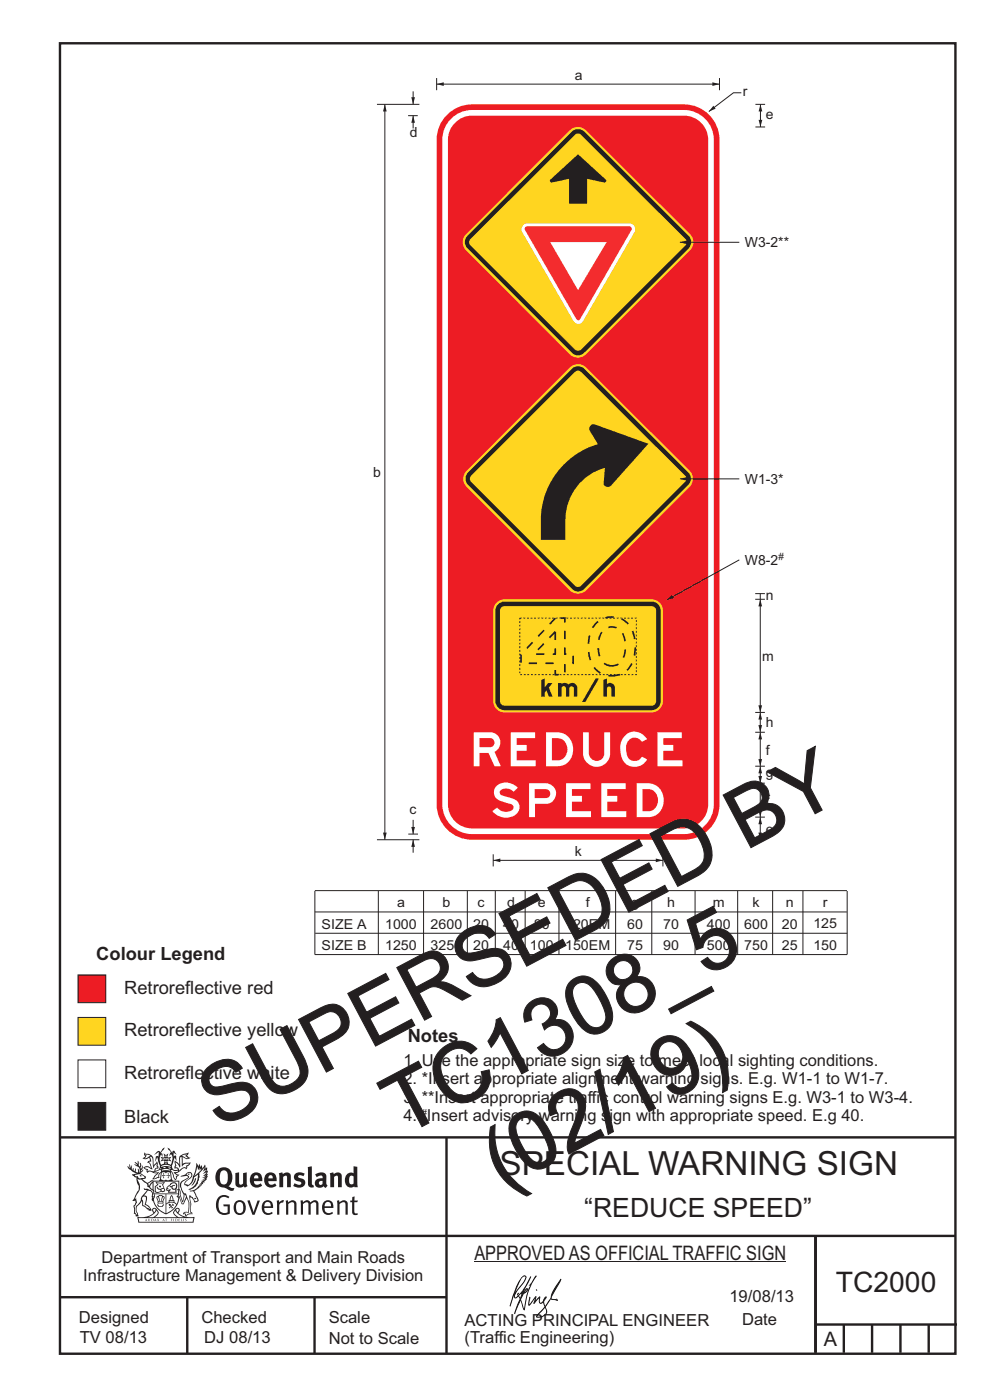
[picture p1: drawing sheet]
<svg xmlns="http://www.w3.org/2000/svg" width="210mm" height="297mm" viewBox="0 0 210 297" stroke-linecap="round" stroke-linejoin="round" font-family="sans-serif">
<g fill="none" stroke="#231f20" stroke-width=".51">
<path d="M12.7 9.2h190v278h-190zM12.7 241.3h190M94.7 241.4v45.8M12.7 275.2h82M12.7 262.2h190.1M39.7 275.2v12M66.7 275.2v12M173 262.1v24.9M173 281h30M179 281v6M185 281v6M191 281v6"/>
<path d="M197 281v6"/>
</g>
<path d="M100.6 267.7h66.2" fill="none" stroke="#231f20" stroke-width=".21"/>
<g fill="#231f20">
<path d="M47 248.4a2.55 2.55 0 0 0 0 2.7l.3 .2a.81 .81 0 0 0 1-1v-.5a1.04 1.04 0 0 0-1.1-1.5zM46.3 248.1a1.82 1.82 0 0 1 2.1-.2 1.82 1.82 0 0 1 .9 1.8 2.29 2.29 0 0 1-.8 2l.7 .3h.5l-.2 .6a2.87 2.87 0 0 1-2-.7 2.12 2.12 0 0 1-1.7-3.1z" fill-rule="evenodd"/>
<path d="M49.9 248.9l.8-.2v2a.46 .46 0 0 0 .3 .6 .46 .46 0 0 0 .6-.3v-2.1l.7-.2v2.4l.2 .5-.5 .3-.3-.3a1.02 1.02 0 0 1-1.2 .3 1.02 1.02 0 0 1-.6-1.1z" fill-rule="evenodd"/>
<path d="M54 249.5l-.1 .5h.9a.49 .49 0 0 0-.2-.6 .49 .49 0 0 0-.6 .1zM53.4 249.1a1.34 1.34 0 0 1 1.6-.2 1.34 1.34 0 0 1 .6 1.5v.2h-1.7a.77 .77 0 0 0 .5 .8 .77 .77 0 0 0 .9-.4l.3 .5a1.59 1.59 0 0 1-2 .2 1.59 1.59 0 0 1-.5-2.1z" fill-rule="evenodd"/>
<path d="M57 249.5l-.1 .5h1a.49 .49 0 0 0-.2-.6 .49 .49 0 0 0-.7 .1zM56.4 249.1a1.34 1.34 0 0 1 1.6-.2 1.34 1.34 0 0 1 .7 1.5v.2h-1.8a.77 .77 0 0 0 .5 .8 .77 .77 0 0 0 .9-.4l.4 .5a1.59 1.59 0 0 1-2.1 .2 1.59 1.59 0 0 1-.5-2.1z" fill-rule="evenodd"/>
<path d="M59.2 248.9l.7-.2 .1 .4a.95 .95 0 0 1 1-.3 .95 .95 0 0 1 .7 .8v2.3h-.8v-2.3a.46 .46 0 0 0-.8 .1v2.2h-.8z" fill-rule="evenodd"/>
<path d="M62.6 249.1a1.75 1.75 0 0 1 2-.1l-.2 .5-.6-.2a.43 .43 0 0 0-.6 .3l.4 .3a1.04 1.04 0 0 1 1.2 1.1 1.04 1.04 0 0 1-1.4 1l-1.2-.4 .3-.6 1 .4 .4-.4a.88 .88 0 0 0-1-.5l-.4-.2-.1-.4z" fill-rule="evenodd"/>
<path d="M65.3 247.6l.8-.2 .1 3.8 .3 .2 .1 .4a.88 .88 0 0 1-1 0 .88 .88 0 0 1-.3-1z" fill-rule="evenodd"/>
<path d="M67.8 250.6a.43 .43 0 0 0-.1 .7 .43 .43 0 0 0 .7-.1v-.7zM66.8 249.1a1.7 1.7 0 0 1 2.4 .1v1.9l.3 .4-.4 .5-.5-.4a1.03 1.03 0 0 1-1.7-.1 1.03 1.03 0 0 1 .8-1.5h.7v-.4a.8 .8 0 0 0-1.2 .1z" fill-rule="evenodd"/>
<path d="M70 248.9l.7-.2 .1 .4a.95 .95 0 0 1 1-.3 .95 .95 0 0 1 .7 .8v2.3h-.8v-2.3a.46 .46 0 0 0-.8 .1v2.2h-.8z" fill-rule="evenodd"/>
<path d="M74.3 249.5a1.48 1.48 0 0 0 0 1.7h.5l.2-.1v-1.5l-.3-.2zM75 247.4l.8 .1 .1 4.4h-.7l-.1-.2a1.26 1.26 0 0 1-1.4 0 1.26 1.26 0 0 1-.5-1.3 1.29 1.29 0 0 1 .4-1.4 1.29 1.29 0 0 1 1.4-.1z" fill-rule="evenodd"/>
<path d="M46.4 253.9a1.72 1.72 0 0 1 2.3 0l-.3 .3a1.24 1.24 0 0 0-1.4-.2 1.24 1.24 0 0 0-.6 1.4 1.49 1.49 0 0 0 1.2 1.9l.7-.1v-1.3h-.8l-.1-.4h1.3v1.9a1.93 1.93 0 0 1-2.2 0 1.93 1.93 0 0 1-.7-2.2l.2-.8z" fill-rule="evenodd"/>
<path d="M50.4 255.1a1.65 1.65 0 0 0 .2 2.2 .99 .99 0 0 0 1-1.4 .78 .78 0 0 0-.4-.8 .78 .78 0 0 0-.8 0zM50 254.9a1.33 1.33 0 0 1 1.6-.1 1.33 1.33 0 0 1 .5 1.4 1.31 1.31 0 0 1-1.3 1.6 1.31 1.31 0 0 1-1.2-1.6v-.6z" fill-rule="evenodd"/>
<path d="M52.5 254.7l.4-.1 .9 2.6 .8-2.5h.5l-1.1 3h-.5z" fill-rule="evenodd"/>
<path d="M56.3 255.2l-.2 .7h1.3a.7 .7 0 0 0-.3-.8 .7 .7 0 0 0-.8 .1zM55.9 255a1.22 1.22 0 0 1 1.5-.2 1.22 1.22 0 0 1 .5 1.5h-1.8a.93 .93 0 0 0 .5 1 .93 .93 0 0 0 1.1-.2l.2 .3a1.43 1.43 0 0 1-1.8 .1 1.43 1.43 0 0 1-.6-1.7z" fill-rule="evenodd"/>
<path d="M58.7 254.7l.4-.1 .1 .5 .4-.4 .6-.1-.2 .5a.66 .66 0 0 0-.8 .7v1.9h-.4z" fill-rule="evenodd"/>
<path d="M60.6 254.7l.4-.1 .1 .5a.94 .94 0 0 1 1-.5 .94 .94 0 0 1 .8 .8v2.3h-.5l-.1-2.5a.81 .81 0 0 0-1.2 .3v2.2h-.4z" fill-rule="evenodd"/>
<path d="M63.7 254.7l.5-.1 .1 .5 .4-.3a.78 .78 0 0 1 1.1 .3 .9 .9 0 0 1 1-.5 .9 .9 0 0 1 .8 .8v2.3h-.5l-.1-2.5a.67 .67 0 0 0-1.1 .3v2.2h-.5v-2.4l-.4-.3-.7 .4v2.3h-.5z" fill-rule="evenodd"/>
<path d="M69 255.2l-.1 .7h1.3a.7 .7 0 0 0-.3-.8 .7 .7 0 0 0-.9 .1zM68.7 255a1.22 1.22 0 0 1 1.5-.2 1.22 1.22 0 0 1 .5 1.5h-1.8a.93 .93 0 0 0 .4 1 .93 .93 0 0 0 1.2-.2l.1 .3a1.44 1.44 0 0 1-1.7 .1 1.44 1.44 0 0 1-.6-1.7z" fill-rule="evenodd"/>
<path d="M71.4 254.7l.5-.1 .1 .5a.94 .94 0 0 1 1-.5 .94 .94 0 0 1 .8 .8v2.3h-.5l-.1-2.5a.81 .81 0 0 0-1.2 .3v2.2h-.4z" fill-rule="evenodd"/>
<path d="M74.7 253.9l.5-.1v.9h.7l-.1 .3h-.6v2.2l.1 .2h.5l.1 .3a.75 .75 0 0 1-1.2-.6v-2.1h-.4v-.3h.4z" fill-rule="evenodd"/>
<path d="M30.8 244.9l1.1 .3-.9 .5h-.4l.6-.5zM31.8 245.4h.2a2.44 2.44 0 0 1 .4 1.9l.1 .5 .7-1-.1 .6 .3 .3a.57 .57 0 0 0-.6 .7l-1-.1-.5 .2 .2-.5-.8-.3 .7-.1 .9 .5 .1-.1-.6-1.3-.2-.2h.5zM30.7 244.4l-.1 .5 .2 .4-.6 .4a1.04 1.04 0 0 0 1.4-.1l.2 .6-.3 .1-.2 .4a.94 .94 0 0 1 .8 1.1l-.2-.1a1.16 1.16 0 0 0-1.5-.1l.3 .4 .4 .2 .1 .5 .2 .1 .1-.2a.94 .94 0 0 1 1.1 .2l.8 .1-1.2 1.2a1.13 1.13 0 0 0 1.2-.2l.4-.1-.1-.4 .5-.8a.83 .83 0 0 0-.6 1.1l-.3-.1-.7 .4 1.1-1.4-.5 .1-.5-.1 1.3-.5-.1-.1-.9 .4v-.3l.2-.2 .3 .1 .1-.3-.2-.4v-.6l-.1-.4-.7 1v-.7a1.42 1.42 0 0 0-1.6-1.8z" fill-rule="evenodd"/>
<path d="M38.5 245.2l.5-.2 .7-.1-.6 .3 .8 .5h-.3zM38.3 245.5l.2-.1 .1 2a1.69 1.69 0 0 1 1.6-.6l-.8 .5 .1 .5a1.1 1.1 0 0 0-1.5 .6l-.1-.5-.2-.2h-.5l.3-.4-.3-.7a1.42 1.42 0 0 1 .8 1.1l.2-.1zM37.1 246.2l.1 1-.2 .3 .1 .4h.5l.1 .2a.96 .96 0 0 1-1.1-.1l-.1 .1a1.06 1.06 0 0 0 1.3 .2v.1a.72 .72 0 0 1-1 .2l.3 .5 .6 .2-.4 .2-.1 .6-.2-.3-.4-1.1-.4-.4 .4 .9a1.54 1.54 0 0 0 .7 1.2l.2-.3a.58 .58 0 0 1 .4-.8l.2-.1h-.3l-.5-.3 .9-.5a.93 .93 0 0 1 1.2-.5v.2l.2-.2 .1-.5a.99 .99 0 0 0 .7-.8l-1.3 .1-.3 .2-.1-1.4 .9 .4 .9-.3h-.4l-.5-.4 .4-.7-.6 .2a1.46 1.46 0 0 0-1.4 2.1v.4l-.2-.4z" fill-rule="evenodd"/>
<path d="M35.6 248.9l.2 .1-.1 .3 .4 .1h-.4v.6l-.1-.6h-.3l.3-.1z" fill-rule="evenodd"/>
<path d="M34.6 248.9l.2 .1v.3l.3 .1h-.3l-.1 .6v-.6h-.4l.4-.1z" fill-rule="evenodd"/>
<path d="M34.3 248.8a.57 .57 0 0 1 .9 .2 .57 .57 0 0 1 .9-.2l.2 1.4h-.2a.57 .57 0 0 1-.9 0 .69 .69 0 0 1-1.1 0zM34.2 248.1l-.3 2.1-.2 .4h3l-.2-.4-.3-2.1h-.2v.2l-.8-.1-.8 .1v-.2z" fill-rule="evenodd"/>
<path d="M34.2 252.4a.3 .3 0 0 0 .6 0 .3 .3 0 0 0-.6 0zM33.3 250.9l.3 .3-.3 .4a.79 .79 0 0 0 0 1.3l.8-.2-.1-.3a.55 .55 0 0 1-.7-.6l.1-.1 .2 .3 .3 .2 .8-.2-.4-.7 .4-.4-.7 .2zM33 250.7l1.1 .2 .9-.2-.4 .6 .4 1.2a.56 .56 0 0 1-.8 .3l-.2 .1a.73 .73 0 0 1-.9 .1 .73 .73 0 0 1-.3-1v-.4l.6-.4z" fill-rule="evenodd"/>
<path d="M35.6 251.8l.7-.4a.58 .58 0 0 1 1-.1 .58 .58 0 0 1-.4 .9l-.3-.3a.43 .43 0 0 1 .6-.4 .57 .57 0 0 0-.8 .2l-.2-.1-.3 .1 .4 .2a.55 .55 0 0 0 .9 .4v.5h-1.3l.3-.4-.1-.1-.6 .1 .2-.3-.2-.1zM35.4 251.8l-.1 .2a.39 .39 0 0 0 .2 .6h.3l-.2 .4h1.9l-.1-.8a.86 .86 0 0 0-.1-1.3 .86 .86 0 0 0-1.3 .4z" fill-rule="evenodd"/>
<path d="M36 254.8h.8v.2h-.8zM36.4 253.8l.2 .8h-.4zM36.4 253.5l-.3 .5-.1 .6h-.2v.4l-.7 .4 .2 .1a1.48 1.48 0 0 1 2.1 .2l.2-.1-.6-.5v-.5h-.2l-.1-.6z" fill-rule="evenodd"/>
<path d="M35.8 255.4l.4 .1 .1 .3 .3-.2-.2-.2a.38 .38 0 0 1 .5 .5l-.2-.2-.3 .2 .3 .2-.3 .3-.1-.4-.4 .4-.1-.2 .4-.3-.1-.1-.2 .1z" fill-rule="evenodd"/>
<path d="M34.5 254h.2v.2l-.2 .6h-.2zM33.6 255.3h.9v.2a.55 .55 0 0 1-.8 .4v-.2l-.2-.1zM33.4 254h.2l.2 .8h-.2zM33.6 255l.8-.1 .1 .2h-.8zM33.8 253.7h.5l-.2 1.1h-.1zM33.3 253.8l-.1 .3 .3 1.1a.48 .48 0 0 0-.1 .6 .48 .48 0 0 0 .5 .2h.5a.49 .49 0 0 0 .2-.8l.3-1.1-.1-.3a1.42 1.42 0 0 0-1.5 0z" fill-rule="evenodd"/>
<path d="M33.7 251.5l.4 .1 .1 .3h-.3z" fill-rule="evenodd"/>
<path d="M41.3 250.1l.3-.2-.2 .8-.6 .8h-.2l.5-.7z" fill-rule="evenodd"/>
<path d="M39.7 249l.3-.2 .5 .2a.88 .88 0 0 1-.6 1.1 1.22 1.22 0 0 0-.8 1.3l.5 .2a.72 .72 0 0 0 .9-.4l.5-.8 .2-.6 .8-.6v.2a2.85 2.85 0 0 1-2 2.9l.1 .1a2.13 2.13 0 0 0 1.9-1.5v-.3a2.01 2.01 0 0 0 .3-1.7l1.1-1.3-.4 1 .7-.5-.7 1 .8-.4-.8 .8 .7-.2-.9 .6 .8-.1-.8 .4h.7l-.8 .3 .3 .2h-.4l.2 .3h-.4l.2 .3h-.4l.1 .2h-.1a2.16 2.16 0 0 1-2 1.1l.1 .2 .4-.1a.76 .76 0 0 1 .7 .8l.5 1.2-.6 .2a1.45 1.45 0 0 0-1.1-1.3l.2 1.8-.1 1.8 .4 .3a1.07 1.07 0 0 0-1.2 .4v-.3l-.5-.2a.87 .87 0 0 1 1.1-.1v-.7a4.4 4.4 0 0 0-.6-3.1l-.1-.3h-.2a2.16 2.16 0 0 1-.7-2.2l.3-.4 1.2-.7a.55 .55 0 0 0-.4-.8zM37.8 252.4a.76 .76 0 0 1 .3 1.1l.6 1.6 .4-1.7 .2 .1a.61 .61 0 0 1-.1 .9l-.3 .8-.2 .1-.7-1.6-.3 .1a1.18 1.18 0 0 0 .1-1.4zM41.8 247.5l.2 .7 .3-.5v.6l.4-.5a1.9 1.9 0 0 1-1.2 1.4l-.3 .3zM38.2 249.6l1.4-.2 .2 .2v.3l-.5 .2a1.26 1.26 0 0 0-.9 1.9l.2 .7a1.84 1.84 0 0 1 .1 2.1l-.4-1.4a.96 .96 0 0 0-.4-1.2l-.4 .2a.78 .78 0 0 1 0 1.3l.1 .3h.4l.4 1.1a.38 .38 0 0 0 .2 .4 .38 .38 0 0 0 .4-.1l.6-1.2a2.94 2.94 0 0 1 .4 2.5l-.1 .4h-.8l-.3 .4v.2l.4-.1 .1 .4 .2 .1a1.02 1.02 0 0 1 1.3-.5v-.4l-.3-.1 .1-1.8-.3-1.3h.1a1.14 1.14 0 0 1 .8 1 .63 .63 0 0 0 .8-.2 .63 .63 0 0 0-.2-.9l-.6-1.2 .9-.6 .2-.4h.3l-.1-.2h.4l-.1-.3h.3l-.1-.3 .5-.1-.2-.2 .6-.4v-.2h-.2l.4-.5h-.3l.3-.5-.4 .1 .4-.5v-.3l-.3 .2 .2-.7-.1-.2-.4 .3v-.8l-.6 .8-.2-.8-.2 .5-.3-.7-.1 .6-.5-.8-.1 1.4-.6 1.8a1.81 1.81 0 0 1-1 1.5l-.6-.2a1.75 1.75 0 0 1 1.1-1.2 .75 .75 0 0 0 .1-1.3 .75 .75 0 0 0-1.2 .4z" fill-rule="evenodd"/>
<path d="M41.2 254.1h.3l.2 .2-.4 .1z" fill-rule="evenodd"/>
<path d="M29.4 258.4h11.6l-.1 .8h-11.4zM31.3 258.2l.5-.1a2.48 2.48 0 0 0 1.4-1.3l.3 .5-.5 .6-.5 .3zM32.5 256.6l.3-.2 .2 .1-.3 .7zM37.2 256.8a2.65 2.65 0 0 0 1.8 1.4h-1.1l-.5-.3-.5-.6zM37.4 256.5l.2-.1 .3 .2-.3 .6zM29.2 258.2l.1 1.2h11.8l.2-1.1-.2-.1a4.1 4.1 0 0 1-3.3-.9l.3-.4-.1-.6a1.06 1.06 0 0 0-1.3 1l.2 .4 .6 .5h-4.7l.3-.1a.84 .84 0 0 0 .6-.8 .84 .84 0 0 0-.5-.8l-.3-.2h-.5l-.1 .6 .3 .4a4.2 4.2 0 0 1-3.4 .9z" fill-rule="evenodd"/>
<path d="M31 258.7l.1 .2h-.2zM31 258.5l-.3 .6 .4-.2 .2 .2z" fill-rule="evenodd"/>
<path d="M31.3 258.6h.3v.4a.25 .25 0 0 0 .2-.1 .25 .25 0 0 0-.1-.3h.1a.29 .29 0 0 1 0 .4 .29 .29 0 0 1-.4 0 .29 .29 0 0 1 0-.4z" fill-rule="evenodd"/>
<path d="M32.2 258.6a.22 .22 0 0 1 .3 .2 .22 .22 0 0 1-.3 .2zM32 258.6l.1 .4a.33 .33 0 0 0 .4 0 .33 .33 0 0 0 0-.4 .33 .33 0 0 0-.5 0z" fill-rule="evenodd"/>
<path d="M32.9 258.7l.1 .2h-.2zM32.9 258.5l-.2 .6 .3-.2 .2 .2z" fill-rule="evenodd"/>
<path d="M33.3 258.6h.2l.1 .1 .2-.1-.2 .2 .2 .3-.3-.3-.1 .3h-.1l.2-.3z" fill-rule="evenodd"/>
<path d="M34.7 258.7l.1 .2h-.2zM34.7 258.5l-.3 .6 .4-.2 .2 .2z" fill-rule="evenodd"/>
<path d="M35 258.5h.5l-.2 .1v.5h-.2l.1-.5z" fill-rule="evenodd"/>
<path d="M36.2 258.6l.3-.1-.1 .1v.2h.1h-.1v.3h-.2z" fill-rule="evenodd"/>
<path d="M36.7 258.6h.2v.5h-.2z" fill-rule="evenodd"/>
<path d="M37.3 258.6a.22 .22 0 0 1 .3 .2 .22 .22 0 0 1-.3 .2zM37.1 258.6v.4a.33 .33 0 0 0 .5 0 .33 .33 0 0 0 0-.4 .33 .33 0 0 0-.5 0z" fill-rule="evenodd"/>
<path d="M37.8 258.6l.4-.1-.2 .1v.2h.1h-.1v.2l.2 .1h-.4z" fill-rule="evenodd"/>
<path d="M38.4 258.6h.2l-.1 .4 .2 .1h-.3z" fill-rule="evenodd"/>
<path d="M38.9 258.6h.2v.5h-.2z" fill-rule="evenodd"/>
<path d="M39.3 258.6h.2h-.1l.2 .3-.2 .2-.1-.1v-.1l.2 .1z" fill-rule="evenodd"/>
<path d="M34.2 247.4a1.51 1.51 0 0 1 2 .2 2.67 2.67 0 0 0-2.1 0zM35.7 247.6l.4 .1 .1 .3-.4-.1zM34.6 247.6h.5l.1 .2h-.4zM34 247.8l.3 .2h-.3zM34.9 246.9l.3-.2 .3 .2zM34.9 245.6l.2 .1v.3h-.2zM35 245.1l.2 .2 .2-.2-.1 .3h-.2zM35.1 246.3h.2l.1 .4-.2-.2-.2 .2zM35.3 245.7l.2-.1v.4h-.2zM34.4 245.7h.3l.1 .3-.4 .1 .2-.2zM35.7 245.7h.3l-.2 .2 .2 .2-.4-.1zM32.7 244.9l1-.5-.1 1-.2-.2-.3 .2-.3 1.1 .5-1 .3 .9a1.84 1.84 0 0 1 .2 1.7l.4 .1a2.48 2.48 0 0 1 2.2 0l.2-.2-.2-.7 .7-1.8 .4 .7-.2-1-.2-.1-.2 .3v-.9l.6 .4-.6-.8-.3 .1-.1 .4-.5-.9-.5-.3 .2 .5 .6 .5-.5 .8 .4-.4a2.06 2.06 0 0 1 0 2.3l-.5-.2-.2-.6 .1-.1 .8 .2-.4-.5 .4-.5-.7 .2-.2-.2 .2-.7-.5 .4-.5-.4 .2 .7-.2 .2-.7-.2 .4 .5-.4 .5 .8-.2 .1 .1-.2 .6-.5 .2a2.02 2.02 0 0 1 0-2.2l.3 .5-.1-.7-.3-.1 .8-1.2-.4 .3-.5 .8-.2-.3a.8 .8 0 0 0-.8 .5z" fill-rule="evenodd"/>
<path d="M29.2 250.1l.3 .1a.61 .61 0 0 1 .8 .4l.3 .2a.8 .8 0 0 1 .6 1l.4 .1 .5 .5a1 1 0 0 1 .5 1.1l-.1 .7v-.5h-.1a.96 .96 0 0 0-.8-1.3l-.2-.2h-.7l-.1-.1-.1 .1 .1 .3h.6l-1.2 1.3-.2 1-.4 .6a1.33 1.33 0 0 0-.5 1.8l.2 .5a1.26 1.26 0 0 1-.5-1.5l-.1-.3a1.56 1.56 0 0 0 .4-1.7l-.3 .2 .2-.5a3.2 3.2 0 0 0 .7-3zM30.4 253.9h.4a2.06 2.06 0 0 1-.1 1.6l.7 .5 .4 .4-.6-.1-.8-.6-.1-.9a.51 .51 0 0 1 .1-.9zM28.6 249.3a1.52 1.52 0 0 1 2.1 .5l-1.1 .2-.2-.1-.1-.4h-.5zM27.5 247v.8l-.3-.4h-.1a3.1 3.1 0 0 0 1.9 1.6l-1 .1 .5 .6 .5 .1 .1 1.1a1.84 1.84 0 0 1-.3 2.5l-.4 .9-.3 .4 .2 .1 .4-.1 .1 .4-.2 .5-.3 .2 .1 1.7h.2l.3 .5 .1 .1 .4-.1-.1-.5a1.3 1.3 0 0 1-.1-1.7l.9-1 .1 1.1 .6 .2 .5 .5 .1-.1 .2 .3h.5a1.85 1.85 0 0 0-1.2-1.4l.1-.3a1.39 1.39 0 0 0 0-1.4l-.5-.1 .5-.5a.66 .66 0 0 1 .9-.4 .66 .66 0 0 1 .3 .9l-.1 .4 .2-.1v.2l-.1 .3 .2 .5 .1-.3a2.24 2.24 0 0 0 .1-2.2 .73 .73 0 0 1-.7-.7 .73 .73 0 0 1 .6-.7v-.2a.94 .94 0 0 0-.9 .8 .48 .48 0 0 1-.1-.6 .48 .48 0 0 1 .5-.2l.5-.3a.51 .51 0 0 0-.8 .2l-.5 .2-1-.8h.6l.2-.5-1.2-.7 .5-.5v-.3l-.5 .4 .1-.2a.69 .69 0 0 0 .2-1v.4l-.2 .3v-1.1l-.3-.2 .1 .6-.1 .2-.4-1.3v.7l-.6-.4 .5 .7-.6-.2 .3 .3a1 1 0 0 1 .7 1.4l-.2-.8v.9l-.5-.2v-.8l-.2 .7-.2-.1-.1-.6-.2 .4-.2-.2 .1-.7-.2 .5z" fill-rule="evenodd"/>
<path d="M29.6 249.4l.2-.1 .3 .2z" fill-rule="evenodd"/>
<path d="M32.4 250.5h5.6v2l-.2-.1v-1.7h-5.2v2.5h5.2v-.8l.1 .2-.1 1.1v-.3h-2.5v4a4.1 4.1 0 0 0 2.6-3.6l.1-.1a4 4 0 0 1-2.8 3.9 4.2 4.2 0 0 1-2.8-4.7l.1 1.2 .1-.1a3.8 3.8 0 0 0 2.5 3.4v-4h-2.5l-.2-.9z" fill-rule="evenodd"/>
<circle cx="40" cy="249.1" r=".17"/>
</g>
<g fill="#000001">
<path d="M111.6 273.7l.2-.2-.5 .7zM110.4 274.5l.3 .1-.3 .7-.3-.4zM110.9 270.9l.5-.1a9.3 9.3 0 0 1-2 3.2l-.1 .2 1-2.5zM110.6 271a14.7 14.7 0 0 0-2.2 4.9l-.3 1.2 .1 .1 .8-2.4a.42 .42 0 0 0 .2 .7 .42 .42 0 0 0 .6-.3l.2-.2 .2 .6-1.1 3.1h.2l1.1-2.8 .6 1.9 .2 .2 .2-.5a13.5 13.5 0 0 1 2-6.2l.5-.5-.2-.2-1.6 2.1 .4-.1a14.9 14.9 0 0 0-1.3 5.1l-.4-1.2a1.39 1.39 0 0 1 .2-1.8l.1-.2a.92 .92 0 0 0 .8-1.2 .75 .75 0 0 0-.7 .7l-.2 .2 1.6-3.4h-.1l-.4 .7a10.5 10.5 0 0 1-2.2 3.2l.2-.4a.32 .32 0 0 0-.4 .2 .32 .32 0 0 0 .1 .4l-.5 .4a3.2 3.2 0 0 1 1.1-2.3l.5-.6a2.49 2.49 0 0 0 .7-1.6l-.3-.2z" fill-rule="evenodd"/>
<path d="M115.6 277.5a1.15 1.15 0 0 1 .1 1.3 1.15 1.15 0 0 1-1.2 .5h-.5zM112.3 275.1l-.3 1.7 .3 .2 1.2-1.5-.3 1.1 1.1-1.2a.94 .94 0 0 0 .4 1.2l.5-.3 .3 .9-1.2 1.3a.98 .98 0 0 0-.5 1 1.9 1.9 0 0 0 2.3-1.3l-.1-.3a1.02 1.02 0 0 1 .3-1.4l.5-.9 1.5 .3-.2-.5v.3l-1.1-.2v-.2l2-3.6 .1-.3-.1-.1-1.8 2.7a6.6 6.6 0 0 1-1.5 3l-.2-.2a1.01 1.01 0 0 1 .4-1.4l.1-.2-.3-.2-.3 .5-.2 .5-.5 .4-.2-.4 .1-.9-.2-.1-.8 .9 .2-.9h-.1l-1.4 1.7 .2-1.4v-.1z" fill-rule="evenodd"/>
<path d="M113.7 273.5l.3 .3h-.3z" fill-rule="evenodd"/>
</g>
<path d="M16.5 206.8h5.9v5.9h-5.9z" fill-rule="evenodd" fill="#ed1c24" stroke="#231f20" stroke-width=".21"/>
<path d="M16.5 215.8h5.9v5.9h-5.9z" fill-rule="evenodd" fill="#ffd520" stroke="#231f20" stroke-width=".21"/>
<path d="M16.5 224.9h5.9v5.8h-5.9z" fill-rule="evenodd" fill="#fff" stroke="#231f20" stroke-width=".21"/>
<path d="M16.5 233.9h5.9v5.9h-5.9z" fill-rule="evenodd" fill="#231f20" stroke="#231f20" stroke-width=".21"/>
<g fill="none" stroke="#231f20" stroke-width=".21">
<path d="M157.3 19.7h-1.7l-5.2 4M66.8 188.9h112.9M66.8 193.5h112.8M66.8 189v13.5h112.9M66.9 198h112.8M80.3 189v13.5M89.8 189v13.5M99.1 189v13.5M105.1 189v13.5M111.4 189v13.5M118.6 189v13.5M130.6 189v13.5"/>
<path d="M138.3 189v13.5M147.4 189v13.5M156.5 189v13.5M163.9 189v13.5M170.3 189v13.5M179.7 189v13.5"/>
</g>
<path d="M151.3 22.4l.5 .7-1.4 .6z" fill="#231f20"/>
<path d="M152.6 16.6v2.5M160.2 155.3h2.1M160.2 173.3h2.1M160.2 162.5h2.1M160.2 166.1h2.1M161.3 173.3v4.8" fill="none" stroke="#231f20" stroke-width=".21"/>
<g fill="#231f20">
<path d="M161.3 173.3l.4 1.6h-.8z"/>
<path d="M160.9 176.6h.8l-.4 1.5z"/>
</g>
<path d="M161.3 162.5v3.6" fill="none" stroke="#231f20" stroke-width=".21"/>
<g fill="#231f20">
<path d="M161.3 162.5l.4 1.6h-.8z"/>
<path d="M160.9 164.6h.8l-.4 1.5z"/>
</g>
<path d="M92.6 17.8h60" fill="none" stroke="#231f20" stroke-width=".21"/>
<g fill="#231f20">
<path d="M92.6 17.8l1.5-.3v.7z"/>
<path d="M151.1 17.5l1.5 .3-1.5 .4z"/>
</g>
<path d="M161.3 166.1v7.2" fill="none" stroke="#231f20" stroke-width=".21"/>
<g fill="#231f20">
<path d="M161.3 166.1l.4 1.6h-.8z"/>
<path d="M160.9 171.8h.8l-.4 1.5z"/>
</g>
<path d="M161.3 155.3v7.2" fill="none" stroke="#231f20" stroke-width=".21"/>
<g fill="#231f20">
<path d="M161.3 155.3l.4 1.6h-.8z"/>
<path d="M160.9 161h.8l-.4 1.5z"/>
</g>
<path d="M161.3 151.1v4.2" fill="none" stroke="#231f20" stroke-width=".21"/>
<g fill="#231f20">
<path d="M161.3 151.1l.4 1.5h-.8z"/>
<path d="M160.9 153.8h.8l-.4 1.5z"/>
</g>
<path d="M161.3 22.1v4.8M160.2 125.9h2.1M160.2 127.1h2.1M161.3 125.9v1.2M160.2 151.1h2.1" fill="none" stroke="#231f20" stroke-width=".21"/>
<g fill="#231f20">
<path d="M161.3 22.1l.4 1.5h-.8z"/>
<path d="M160.9 25.4h.8l-.4 1.5z"/>
</g>
<path d="M160.2 22.1h2.1" fill="none" stroke="#231f20" stroke-width=".21"/>
<path d="M95.2 24a7.5 7.5 0 0 1 4.9-1.9h45a7.5 7.5 0 0 1 7.5 7.5v141a7.5 7.5 0 0 1-7.5 7.5h-45a7.5 7.5 0 0 1-7.5-7.5v-141a7.5 7.5 0 0 1 2.6-5.6z" fill-rule="evenodd" fill="#ed1c24"/>
<path d="M95.7 25.2a6.3 6.3 0 0 1 4.4-1.9h45a6.3 6.3 0 0 1 6.3 6.3v141a6.3 6.3 0 0 1-6.3 6.3h-45a6.3 6.3 0 0 1-6.3-6.3v-141a6.3 6.3 0 0 1 1.9-4.4z" fill-rule="evenodd" fill="#fff"/>
<path d="M96.8 25.7a5.1 5.1 0 0 1 3.3-1.2h45a5.1 5.1 0 0 1 5.1 5.1v141a5.1 5.1 0 0 1-5.1 5.1h-45a5.1 5.1 0 0 1-5.1-5.1v-141a5.1 5.1 0 0 1 1.8-3.9z" fill-rule="evenodd" fill="#ed1c24"/>
<path d="M160.2 26.9h2.1M161.3 127.1v24" fill="none" stroke="#231f20" stroke-width=".21"/>
<g fill="#231f20">
<path d="M161.3 127.1l.4 1.5h-.8z"/>
<path d="M160.9 149.6h.8l-.4 1.5z"/>
</g>
<path d="M105.5 127.7l1-.5 .5-.1h31.2a2.41 2.41 0 0 1 2.4 2.4v19.2a2.41 2.41 0 0 1-2.4 2.4h-31.2a2.41 2.41 0 0 1-2.4-2.4v-19.2a2.41 2.41 0 0 1 .9-1.8z" fill-rule="evenodd" fill="#ffd520"/>
<path d="M105.7 128.2l.8-.5 .5-.1h31.2a1.91 1.91 0 0 1 1.9 1.9v19.2a1.91 1.91 0 0 1-1.9 2h-31.2a1.91 1.91 0 0 1-1.9-2v-19.2l.1-.5z" fill-rule="evenodd" fill="#231f20"/>
<path d="M106.3 128.9l.7-.3h31.2a.96 .96 0 0 1 1 .9v19.2a.95 .95 0 0 1-1 1h-31.2a.96 .96 0 0 1-.9-1v-19.2z" fill-rule="evenodd" fill="#ffd520"/>
<g fill="#231f20">
<path d="M114.8 144.2l.7-.3v1.9l.8-.9h.9l-.8 1 .8 1.9h-.8l-.5-1.3-.4 .4v.9h-.7z" fill-rule="evenodd"/>
<path d="M118.4 144.9h.7v.2l1-.2 .4 .3a1.1 1.1 0 0 1 1.2-.3 1.1 1.1 0 0 1 .8 .9v2h-.8v-1.8a.49 .49 0 0 0-.5-.4 .49 .49 0 0 0-.5 .5v1.7h-.6v-1.7a.49 .49 0 0 0-.5-.5 .49 .49 0 0 0-.5 .4v1.8h-.7z" fill-rule="evenodd"/>
<path d="M128 144.2l.7-.3v1.2l.3-.1a1.05 1.05 0 0 1 1.4 .9v1.9h-.7v-1.6a.49 .49 0 0 0-.3-.5 .49 .49 0 0 0-.5 .1l-.2 2h-.7z" fill-rule="evenodd"/>
<path d="M126.3 143.9h.8l-2.9 5h-.7z" fill-rule="evenodd"/>
</g>
<path d="M120.9 27.6a2.44 2.44 0 0 1 3.4 0l22.1 22.1a2.4 2.4 0 0 1 0 3.4l-22.1 22.1a2.47 2.47 0 0 1-3.4 0l-22-22.1a2.39 2.39 0 0 1 0-3.4z" fill-rule="evenodd" fill="#ffd520"/>
<path d="M99.2 50.1l22.1-22.2a1.92 1.92 0 0 1 2.7 0l22.1 22.2a1.86 1.86 0 0 1 0 2.6l-22.1 22.1a1.77 1.77 0 0 1-2.7 0l-22.1-22.1a1.82 1.82 0 0 1 0-2.6z" fill-rule="evenodd" fill="#231f20"/>
<path d="M99.8 50.7l22.2-22.1a.84 .84 0 0 1 1.3 0l22.1 22.1a.91 .91 0 0 1 0 1.3l-22.1 22.2a.92 .92 0 0 1-1.3 0l-22.2-22.2a.91 .91 0 0 1 0-1.3z" fill-rule="evenodd" fill="#ffd520"/>
<path d="M110.9 47.8l.8-.4h21.9a1.23 1.23 0 0 1 1.1 1.7l-11 19a1.16 1.16 0 0 1-1 .6 1.16 1.16 0 0 1-1.1-.6l-10.9-19-.1-.4z" fill-rule="evenodd" fill="#fff"/>
<path d="M111.5 48.1l22-.1a.55 .55 0 0 1 .5 .8l-10.9 18.8a.47 .47 0 0 1-.4 .3 .47 .47 0 0 1-.4-.2l-11-18.9 .1-.5z" fill-rule="evenodd" fill="#f32c2e"/>
<path d="M116.7 51.4h12l-6.1 10.1z" fill="#fff"/>
<path d="M116.7 38.1l5.9-5.4 6 5.5a.37 .37 0 0 1-.4 .5l-3.7-.8v5.3h-3.8v-5.3l-3.7 .8a.37 .37 0 0 1-.3-.2 .37 .37 0 0 1 0-.4z" fill-rule="evenodd" fill="#231f20"/>
<path d="M120.9 77.9a2.47 2.47 0 0 1 3.4 0l22 22a2.47 2.47 0 0 1 0 3.4l-22 22a2.56 2.56 0 0 1-3.4 0l-21.9-22a2.38 2.38 0 0 1 0-3.4z" fill-rule="evenodd" fill="#ffd520"/>
<path d="M99.3 100.2l22-22a1.9 1.9 0 0 1 2.6 0l22.1 22a1.82 1.82 0 0 1 0 2.6l-22.1 22.1a1.74 1.74 0 0 1-2.6 0l-22-22.1a1.87 1.87 0 0 1 0-2.6z" fill-rule="evenodd" fill="#231f20"/>
<path d="M99.9 100.9l22.1-22a.83 .83 0 0 1 1.2 0l22.1 22a.87 .87 0 0 1 0 1.3l-22.1 22.1a.9 .9 0 0 1-1.2 0l-22.1-22.1a.91 .91 0 0 1 0-1.3z" fill-rule="evenodd" fill="#ffd520"/>
<path d="M125.3 90.2l.4-.2 .5 .1 11.3 4-8 9a.92 .92 0 0 1-1.5-.4l.3-3.4a11.4 11.4 0 0 0-8.4 11v4.2h-5.2a23.8 23.8 0 0 1 1.1-10 17 17 0 0 1 11-10.3l-1.8-2.9v-.4z" fill-rule="evenodd" fill="#231f20"/>
<path d="M144.2 51.4h12.6" fill="none" stroke="#231f20" stroke-width=".21"/>
<path d="M144.2 51.4l1.5-.4v.8z" fill="#231f20"/>
<path d="M144.2 101.6h12.6" fill="none" stroke="#231f20" stroke-width=".21"/>
<path d="M144.2 101.6l1.5-.4v.8z" fill="#231f20"/>
<path d="M156.8 118.8l-15.4 8.5" fill="none" stroke="#231f20" stroke-width=".21"/>
<path d="M141.4 127.3l1.2-1.1 .3 .7z" fill="#231f20"/>
<path d="M110.3 131.1h24.7v12h-24.7z" fill="none" stroke="#231f20" stroke-width=".21" stroke-dasharray=".4 .4" stroke-linecap="butt"/>
<path d="M117.8 134v4.8h-4.6zM117.8 131.1h2v7.7h1.8v1.9h-1.8v2.4h-2v-2.4h-7.3v-1.8zM126.4 132.2a4.8 4.8 0 0 1 5.3-1 4.8 4.8 0 0 1 2.9 4.5 7.5 7.5 0 0 1-1.9 6.7 4.9 4.9 0 0 1-5.1 .5 4.9 4.9 0 0 1-2.7-4.3 7.8 7.8 0 0 1 1.5-6.4zM127.9 133.8a2.68 2.68 0 0 1 2.9-.6 2.68 2.68 0 0 1 1.7 2.3 5.6 5.6 0 0 1-1.2 5.3 2.71 2.71 0 0 1-4.2-2 6 6 0 0 1 .8-5z" fill="none" stroke="#231f20" stroke-width=".35" stroke-dasharray="1.8 1.8" stroke-linecap="butt"/>
<g fill="#fff">
<path d="M108.3 155.3h5.2v1.3h-3.9v1.4h2.1v1.3h-2.1v2h4v1.2h-5.3z"/>
<path d="M123.7 155.3h1.2v4.5a1.63 1.63 0 0 0 1.6 1.6 1.63 1.63 0 0 0 1.7-1.5v-4.6h1.2v4.6a2.87 2.87 0 0 1-2.8 2.8 2.87 2.87 0 0 1-2.9-2.7z"/>
<path d="M132.5 156.2a2.95 2.95 0 0 1 4.8 .6l-1.1 .6a1.83 1.83 0 0 0-2.2-.8 1.83 1.83 0 0 0-1.2 1.9 2.86 2.86 0 0 0 1 2.8 1.76 1.76 0 0 0 2.4-.8l1.1 .6a3 3 0 0 1-3.4 1.5 3 3 0 0 1-2.3-2.9v-1.2l.1-1z"/>
<path d="M139.5 155.3h5.1v1.3h-3.9v1.4h2.1v1.3h-2.1v2h4.1v1.2h-5.3z"/>
<path d="M105.3 166.8a3.3 3.3 0 0 1 4.5 .3l-.9 .9a2.01 2.01 0 0 0-2.9-.2 .94 .94 0 0 0 1.1 1.1l1 .3a2.01 2.01 0 0 1 1.9 1.2 2.01 2.01 0 0 1-.4 2.3 3.5 3.5 0 0 1-5.1-.6l1-.8a2.25 2.25 0 0 0 3.4 .2 .91 .91 0 0 0-1.1-1.1l-1-.3a2.04 2.04 0 0 1-1.8-1.2 2.04 2.04 0 0 1 .3-2.1z"/>
<path d="M120.1 166.1h5.1v1.3h-3.9v1.4h2.1v1.3h-2.1v2h4.1v1.2h-5.3z"/>
<path d="M127.6 166.1h5.1v1.3h-3.9v1.4h2.1v1.3h-2.1v2h4.1v1.2h-5.3z"/>
<path d="M100.5 155.3v7.2h1.2v-2.8h1.9l1.3 2.8h1.3l-1.3-3a2.18 2.18 0 0 0 1.2-2.4 2.18 2.18 0 0 0-2.1-1.8zM101.7 156.6h2.3a.97 .97 0 0 1 .9 .9 .97 .97 0 0 1-.9 1h-2.3z"/>
<path d="M115.8 155.3v7.2h2.5a3.6 3.6 0 0 0 3.1-2.3 3.6 3.6 0 0 0-.7-3.7l-1.1-.9a7.5 7.5 0 0 0-3.8-.3zM117.1 156.6a2.98 2.98 0 0 1 2.4 .5 2.43 2.43 0 0 1 .8 2.4 2.43 2.43 0 0 1-1.9 1.8h-1.3z"/>
<path d="M112.2 166.1v7.2h1.3v-2.8h2.4a2.19 2.19 0 0 0 2.1-2.2 2.19 2.19 0 0 0-2.3-2.2zM113.4 167.4h2.3a.96 .96 0 0 1 1 .9 .96 .96 0 0 1-1 1h-2.3z"/>
<path d="M135.1 166.1v7.2h2.4a3.6 3.6 0 0 0 3.1-2.3 3.6 3.6 0 0 0-.7-3.7l-1.1-.9a7.5 7.5 0 0 0-3.7-.3zM136.3 167.4a2.98 2.98 0 0 1 2.5 .5 2.43 2.43 0 0 1 .7 2.4 2.43 2.43 0 0 1-1.9 1.8h-1.3z"/>
</g>
<path d="M92.6 16.6v2.5M81.6 22.1v156M160.2 178.1h2.1" fill="none" stroke="#231f20" stroke-width=".21"/>
<g fill="#231f20">
<path d="M81.6 22.1l.4 1.5h-.8z"/>
<path d="M81.2 176.6h.8l-.4 1.5z"/>
</g>
<path d="M80 22.1h9M86.6 24.5h2M87.6 24.5v2.8M80 178.1h9M86.6 176.9h2.1" fill="none" stroke="#231f20" stroke-width=".21"/>
<path d="M87.6 24.5l.4 1.5h-.8z" fill="#231f20"/>
<path d="M87.6 178.1v2.8" fill="none" stroke="#231f20" stroke-width=".21"/>
<path d="M87.6 178.1l.4 1.6h-.8z" fill="#231f20"/>
<path d="M87.6 19.4v2.7" fill="none" stroke="#231f20" stroke-width=".21"/>
<path d="M87.2 20.6h.8l-.4 1.5z" fill="#231f20"/>
<path d="M87.6 173.9v3" fill="none" stroke="#231f20" stroke-width=".21"/>
<path d="M87.2 175.4h.8l-.4 1.5z" fill="#231f20"/>
<path d="M104.6 182.5h36M104.6 181.2v2.6M140.6 181.2v2.6" fill="none" stroke="#231f20" stroke-width=".21"/>
<g fill="#231f20">
<path d="M104.6 182.5l1.5-.4v.8z"/>
<path d="M139.1 182.1l1.5 .4-1.5 .4z"/>
</g>
<g font-size="17.6" fill="#231f20">
<text x="46.4" y="239.5" transform="rotate(-28 46.4 239.5)">SUPERSEDED BY</text>
<text x="85.5" y="241.2" transform="rotate(-28 85.5 241.2)">TC1308_5</text>
<text x="106.4" y="252.4" transform="rotate(-28 106.4 252.4)">(02/19)</text>
</g>
<text font-size="7.1" fill="#231f20" x="106" y="249.2">SPECIAL WARNING SIGN</text>
<text font-size="6" fill="#231f20" x="177.3" y="274.1">TC2000</text>
<text font-size="5.6" fill="#231f20" x="123.9" y="258.2">“REDUCE SPEED”</text>
<g font-size="4.2" fill="#231f20">
<text x="100.6" y="267.2">APPROVED AS OFFICIAL TRAFFIC SIGN</text>
<text x="174.7" y="285.6">A</text>
</g>
<g font-size="3.9" fill="#231f20">
<text x="20.4" y="203.7">Colour Legend</text>
<text x="26.4" y="210.8">Retroreflective red</text>
<text x="26.4" y="219.7">Retroreflective yellow</text>
<text x="86.5" y="221">Notes</text>
<text x="26.4" y="228.8">Retroreflective white</text>
<text x="26.4" y="238.2">Black</text>
</g>
<g font-size="3.5" fill="#231f20">
<text x="85.6" y="226.1">1. Use the appropriate sign size to meet local sighting conditions.</text>
<text x="85.6" y="230">2. *Insert appropriate alignment warning signs. E.g. W1-1 to W1-7.</text>
<text x="85.6" y="233.9">3. **Insert appropriate traffic control warning signs E.g. W3-1 to W3-4.</text>
<text x="85.6" y="237.9">4. Insert advisory warning sign with appropriate speed. E.g 40.</text>
<text x="21.6" y="267.9">Department of Transport and Main Roads</text>
<text x="17.7" y="271.8">Infrastructure Management &amp; Delivery Division</text>
<text x="16.7" y="280.6">Designed</text>
<text x="42.7" y="280.6">Checked</text>
<text x="69.7" y="280.6">Scale</text>
<text x="98.5" y="281.3">ACTING PRINCIPAL ENGINEER</text>
<text x="154.7" y="276.1">19/08/13</text>
<text x="157.4" y="281.2">Date</text>
<text x="16.9" y="284.8">TV 08/13</text>
<text x="43.3" y="284.8">DJ 08/13</text>
<text x="69.7" y="285.2">Not to Scale</text>
<text x="98.5" y="284.8">(Traffic Engineering)</text>
</g>
<g font-size="3" fill="#231f20">
<text x="121.9" y="17">a</text>
<text x="157.6" y="20.4">r</text>
<text x="86.9" y="29.1">d</text>
<text x="162.5" y="25.3">e</text>
<text x="158" y="52.5">W3-2**</text>
<text x="79.2" y="101.2">b</text>
<text x="158" y="102.6">W1-3*</text>
<text x="158" y="119.8">W8-2</text>
<text x="162.5" y="127.3">n</text>
<text x="161.7" y="140.2">m</text>
<text x="162.5" y="154.3">h</text>
<text x="162.5" y="160.1">f</text>
<text x="162.5" y="164.8">g</text>
<text x="86.9" y="172.8">c</text>
<text x="162.5" y="170.9">f</text>
<text x="162.5" y="177">e</text>
<text x="121.9" y="181.7">k</text>
</g>
<g font-size="2.9" fill="#231f20">
<text x="68.2" y="197">SIZE A</text>
<text x="81.7" y="197">1000</text>
<text x="84.2" y="192.4">a</text>
<text x="91.3" y="197">2600</text>
<text x="93.9" y="192.4">b</text>
<text x="100.4" y="197">20</text>
<text x="101.3" y="192.4">c</text>
<text x="106.8" y="197">40</text>
<text x="107.6" y="192.4">d</text>
<text x="113.3" y="197">80</text>
<text x="114.1" y="192.4">e</text>
<text x="119.9" y="197">120EM</text>
<text x="124.2" y="192.4">f</text>
<text x="133.1" y="197">60</text>
<text x="133.9" y="192.4">g</text>
<text x="140.7" y="197">70</text>
<text x="141.5" y="192.4">h</text>
<text x="149.9" y="197">400</text>
<text x="151.2" y="192.4">m</text>
<text x="157.9" y="197">600</text>
<text x="159.6" y="192.4">k</text>
<text x="165.8" y="197">20</text>
<text x="166.7" y="192.4">n</text>
<text x="172.5" y="197">125</text>
<text x="174.6" y="192.3">r</text>
<text x="68.2" y="201.6">SIZE B</text>
<text x="81.7" y="201.6">1250</text>
<text x="91.3" y="201.6">3250</text>
<text x="100.4" y="201.6">20</text>
<text x="106.8" y="201.6">40</text>
<text x="112.4" y="201.6">100</text>
<text x="119.9" y="201.6">150EM</text>
<text x="133.1" y="201.6">75</text>
<text x="140.7" y="201.6">90</text>
<text x="149.9" y="201.6">500</text>
<text x="157.9" y="201.6">750</text>
<text x="165.8" y="201.6">25</text>
<text x="172.5" y="201.6">150</text>
</g>
<text font-size="2.1" fill="#231f20" x="165.1" y="118.8">#</text>
<text font-size="2" fill="#231f20" x="89.5" y="236.7">#</text>
</svg>
